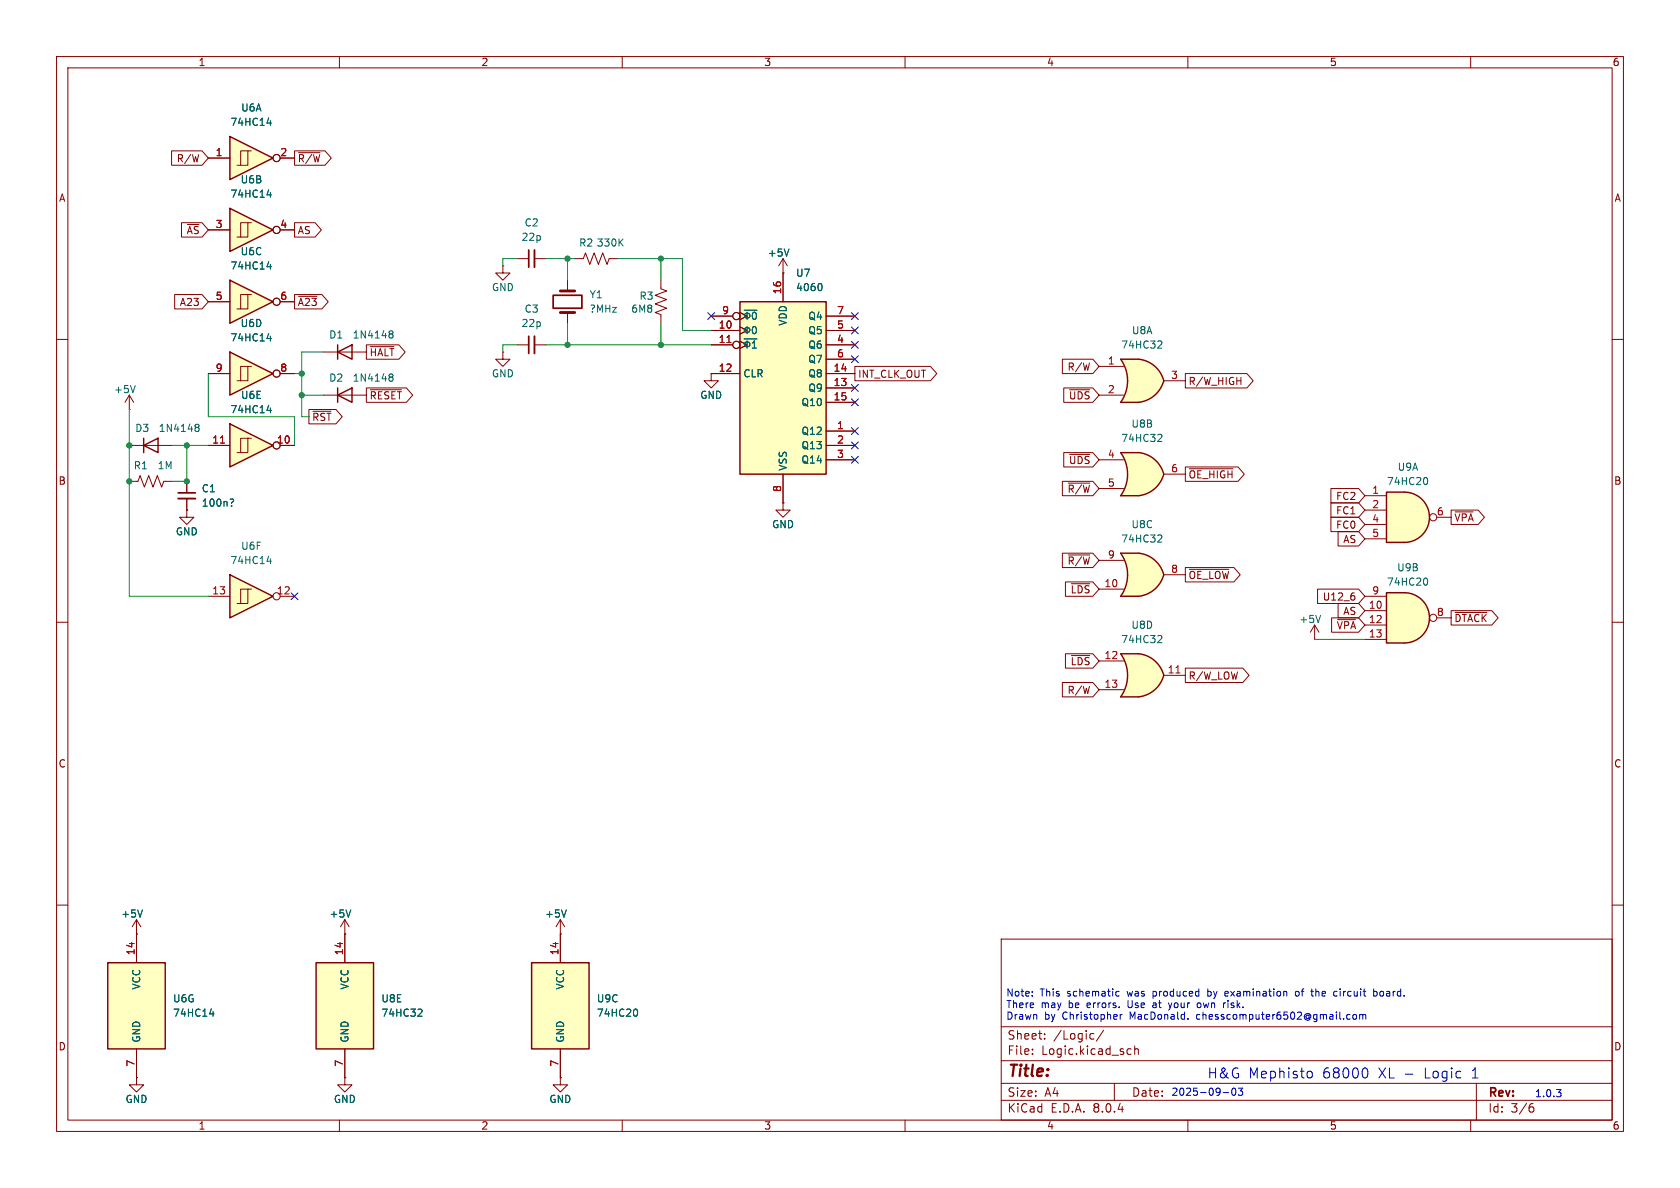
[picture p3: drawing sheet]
<svg xmlns="http://www.w3.org/2000/svg" width="297mm" height="210mm" viewBox="0 0 297 210" stroke-linecap="round" stroke-linejoin="round" font-family="sans-serif">
<g fill="none" stroke="#840000" stroke-width=".18">
<path d="M10 10h277v190h-277zM12 12h273v186h-273zM60 10v2M110 10v2M160 10v2M210 10v2M260 10v2M10 60h2M285 60h2M10 110h2M285 110h2M10 160h2"/>
<path d="M285 160h2M177 166h108v32h-108zM60 198v2M110 198v2M160 198v2M177 194.5h108M177 191.5h108M177 187.5h108M177 181.5h108M182.5 186.3v.1M182.5 185.5v.1M184.7 183.6v.1"/>
<path d="M184.7 182.8v.1M193 182.7l.4 .1M193.4 183.6l-.4 .1M195.1 182.1l-1.3 2M197 191.5v3M199.5 185.4l.5 .1M200 186.3l-.5 .1M200.6 185.5l.2-.1 .4 .1v.9M200.6 184.9v1.5M210 198v2M260 198v2M261 191.5v6.5"/>
<path d="M270.6 195.7h.3l.3 .3-.1 .5-.5 .1M271 195.1l-.4 .1"/>
</g>
<path d="M200.7 66l5 1.3a5.2 5.2 0 0 1-4.4 3.8z" fill="#ffffc2" stroke="#ffffc2" stroke-width=".18"/>
<path d="M198.1 71.1h3.2M198.1 63.5h3.2" fill="none" stroke="#ffffc2" stroke-width=".18"/>
<path d="M198.1 63.5h3.2v7.6h-3.2a6.7 6.7 0 0 0 0-7.6z" fill="#ffffc2"/>
<path d="M201.3 63.5a5.1 5.1 0 0 1 4.4 3.8l-4.9 1.3z" fill="#ffffc2" stroke="#ffffc2" stroke-width=".18"/>
<path d="M198.1 63.5h3.2a5.1 5.1 0 0 1 4.4 3.8 5.2 5.2 0 0 1-4.4 3.8h-3.2a6.6 6.6 0 0 0 0-7.6z" fill="none" stroke="#840000" stroke-width=".25"/>
<path d="M100.3 49.5v1.9M100.3 55.2v2M101.6 45.7h1.5l.4-1 .8 2 .7-2 .8 2 .8-2 .7 2 .4-1h1.5M194.3 64.8h4.3M194.3 69.9h4.3M205.7 67.3h3.8" fill="none" stroke="#840000" stroke-width=".18"/>
<path d="M109.6 42.8l.6 .7M110.2 42.2l-.8 .8M204.9 60.3h.4l.1 .3-.8 .9h.8" fill="none" stroke="#006464" stroke-width=".18"/>
<path d="M97.8 52.2h5.1v2.3h-5.1z" fill="none" stroke="#840000" stroke-width=".3"/>
<path d="M99.1 55.2h2.5M99.1 51.4h2.5" fill="none" stroke="#840000" stroke-width=".51"/>
<path d="M40.6 101.6l7.7 3.8-7.7 3.8z" fill="#ffffc2"/>
<path d="M40.6 101.6l7.7 3.8-7.7 3.8z" fill="none" stroke="#840000" stroke-width=".25"/>
<g fill="none" stroke="#840000" stroke-width=".18">
<path d="M33 85.1v2M33 88.1v2.1M36.8 105.4h3.8M43.8 104.1h-1.3v2.6M44.4 104.1h-.6v2.6h-1.9M49.5 105.4h2.6"/>
<circle cx="48.9" cy="105.4" r=".63"/>
</g>
<path d="M40.8 88.2h.3l.2 .2-.4 .5M40.9 89.4v.1M47.2 99.2h.8M47.8 98.8v.8" fill="none" stroke="#006464" stroke-width=".18"/>
<path d="M31.5 88.1h3" fill="none" stroke="#840000" stroke-width=".33"/>
<path d="M31.5 87.1h3" fill="none" stroke="#840000" stroke-width=".3"/>
<path d="M130.8 53.3h15.2v30.5h-15.2z" fill="#ffffc2"/>
<path d="M130.8 53.3h15.2v30.5h-15.2zM25.4 78.7l2.5-1.2v2.5zM25.4 77.5v2.5M59.7 69.9l2.5-1.3v2.5zM59.7 68.6v2.5" fill="none" stroke="#840000" stroke-width=".25"/>
<g fill="none" stroke="#840000" stroke-width=".18">
<path d="M125.7 58.4h5.1M125.7 55.9h3.8M130.8 57.8l1.3 .6-1.3 .7M130.8 55.2l1.3 .7-1.3 .6M138.4 48.3v5M146 58.4h5.1M146 55.9h5.1M22.9 72.4h.1M22.9 78.7h7.6M22.9 69.9l-.8 1.2M22.9 69.9v2.5M22.9 69.9l.7 1.2"/>
<path d="M57.1 69.9h7.7M91.4 61h2.1M94.5 61h2M125.7 66v1.3h1.3l-1.3 1.3-1.2-1.3h1.2M125.7 66h.1M125.7 61h3.8M125.7 66h5.1M130.8 60.3l1.3 .7-1.3 .6M146 76.2h5.1M146 61h5.1M146 66h5.1M146 68.6h5.1"/>
<path d="M146 71.1h5.1M146 78.7h5.1M146 63.5h5.1M138.4 88.9v1.3h1.3l-1.3 1.2-1.2-1.2h1.2M138.4 88.9h.1M138.4 83.8v5.1M146 81.3h5.1M61 165.1h.1M61 162.6l-.8 1.2M61 162.6v2.5M61 162.6l.7 1.2"/>
<circle cx="130.2" cy="55.9" r=".63"/>
<circle cx="130.2" cy="61" r=".63"/>
</g>
<g fill="none" stroke="#006464" stroke-width=".18">
<path d="M131.5 59.9h2.3M131.5 54.8h2.3M132.1 55.2v1.3M132.1 57.7v1.3M133.2 57.8l.1-.1a.68 .68 0 0 1 .4 .7 .68 .68 0 0 1-.4 .6 .84 .84 0 0 1-.1-1.2zM133.2 55.3l.1-.1a.68 .68 0 0 1 .4 .6 .68 .68 0 0 1-.4 .7 .84 .84 0 0 1-.1-1.2zM145 50.1a.79 .79 0 0 1 0 1.3M23.9 68.1l-.4 1.3M34.6 75.5h.1M34.6 75.1l.4-.1 .1 .1 .1 .2-.2 .2M34.7 75.5h.3M34.7 75.5l-.1 .1"/>
<path d="M35 75.5l.2 .3-.1 .4-.1 .1-.4-.1M68.9 66.6l.1 .1M68.9 66.2l.3-.1 .2 .1 .1 .2-.3 .3M69 66.7h.2M69 66.7h-.1M69.2 66.7l.3 .2-.1 .4-.2 .1-.3-.1M132.1 60.3v1.2M133 61.5h.7M133 60.6l.4-.3v1.2M62 160.9l-.4 1.2"/>
<circle cx="132.1" cy="55.8" r=".48"/>
<circle cx="132.1" cy="58.4" r=".47"/>
<circle cx="132.1" cy="60.8" r=".48"/>
</g>
<path d="M128.5 60.5h.7" fill="none" stroke="#a90000" stroke-width=".18"/>
<path d="M94.5 59.4v3.1" fill="none" stroke="#840000" stroke-width=".33"/>
<path d="M93.5 59.4v3.1" fill="none" stroke="#840000" stroke-width=".3"/>
<path d="M248.3 104.8a4.4 4.4 0 0 1 4.4 4.4 4.4 4.4 0 0 1-4.4 4.5z" fill="#ffffc2" stroke="#ffffc2" stroke-width=".18"/>
<path d="M245.1 104.8h3.2v8.9h-3.2z" fill="#ffffc2"/>
<path d="M245.1 104.8h3.2a4.4 4.4 0 0 1 4.4 4.4 4.4 4.4 0 0 1-4.4 4.5h-3.2z" fill="none" stroke="#840000" stroke-width=".25"/>
<g fill="none" stroke="#840000" stroke-width=".18">
<path d="M241.3 108h3.8M241.3 110.5h3.8M241.3 113h3.8M241.3 105.4h3.8M254 109.2h2.5"/>
<circle cx="253.4" cy="109.2" r=".63"/>
</g>
<path d="M252.1 102.2a.79 .79 0 0 1 0 1.2" fill="none" stroke="#006464" stroke-width=".18"/>
<path d="M248.3 87a4.4 4.4 0 0 1 4.4 4.4 4.4 4.4 0 0 1-4.4 4.5z" fill="#ffffc2" stroke="#ffffc2" stroke-width=".18"/>
<path d="M245.1 87h3.2v8.9h-3.2z" fill="#ffffc2"/>
<path d="M245.1 87h3.2a4.4 4.4 0 0 1 4.4 4.4 4.4 4.4 0 0 1-4.4 4.5h-3.2z" fill="none" stroke="#840000" stroke-width=".25"/>
<g fill="none" stroke="#840000" stroke-width=".18">
<path d="M241.3 87.6h3.8M241.3 90.2h3.8M241.3 92.7h3.8M241.3 95.3h3.8M254 91.4h2.5M232.4 113h.1M232.4 110.5l-.8 1.3M232.4 110.5v2.5M232.4 110.5l.8 1.3"/>
<circle cx="253.4" cy="91.4" r=".63"/>
</g>
<path d="M252.1 84.4a.79 .79 0 0 1 0 1.3M233.5 108.8l-.5 1.3" fill="none" stroke="#006464" stroke-width=".18"/>
<path d="M200.7 82.5l5 1.3a5.2 5.2 0 0 1-4.4 3.8z" fill="#ffffc2" stroke="#ffffc2" stroke-width=".18"/>
<path d="M198.1 87.6h3.2M198.1 80h3.2" fill="none" stroke="#ffffc2" stroke-width=".18"/>
<path d="M198.1 80h3.2v7.6h-3.2a6.7 6.7 0 0 0 0-7.6z" fill="#ffffc2"/>
<path d="M201.3 80a5.1 5.1 0 0 1 4.4 3.8l-4.9 1.3z" fill="#ffffc2" stroke="#ffffc2" stroke-width=".18"/>
<path d="M205.7 83.8a5.2 5.2 0 0 1-4.4 3.8h-3.2a6.6 6.6 0 0 0 0-7.6h3.2a5.1 5.1 0 0 1 4.4 3.8" fill="none" stroke="#840000" stroke-width=".25"/>
<path d="M194.3 81.3h4.3M194.3 86.4h4.3M205.7 83.8h3.8" fill="none" stroke="#840000" stroke-width=".18"/>
<path d="M204.9 76.8h.4l.1 .3-.8 .9h.8" fill="none" stroke="#006464" stroke-width=".18"/>
<path d="M19 170.2h10.2v15.2h-10.2z" fill="#ffffc2"/>
<path d="M19 170.2h10.2v15.2h-10.2z" fill="none" stroke="#840000" stroke-width=".25"/>
<path d="M24.1 165.1v5.1M24.1 185.4v5.1" fill="none" stroke="#840000" stroke-width=".18"/>
<path d="M37.1 179.2h.7M37.7 178.8v.8" fill="none" stroke="#006464" stroke-width=".18"/>
<path d="M40.6 74.9l7.7 3.8-7.7 3.9z" fill="#ffffc2"/>
<path d="M40.6 74.9l7.7 3.8-7.7 3.9z" fill="none" stroke="#840000" stroke-width=".25"/>
<g fill="none" stroke="#840000" stroke-width=".18">
<path d="M36.8 78.7h3.8M43.8 77.5h-1.3v2.5M44.4 77.5h-.6v2.5h-1.9M49.5 78.7h2.6"/>
<circle cx="48.9" cy="78.7" r=".63"/>
</g>
<path d="M39 78.3h.7" fill="none" stroke="#a90000" stroke-width=".18"/>
<path d="M47.2 72.5h.8M47.8 72.1v.9" fill="none" stroke="#006464" stroke-width=".18"/>
<path d="M55.9 170.2h10.1v15.2h-10.1z" fill="#ffffc2"/>
<path d="M55.9 170.2h10.1v15.2h-10.1z" fill="none" stroke="#840000" stroke-width=".25"/>
<path d="M61 165.1v5.1M61 185.4v5.1" fill="none" stroke="#840000" stroke-width=".18"/>
<path d="M74.1 178.4h.4l.1 .3-.8 .9h.8" fill="none" stroke="#006464" stroke-width=".18"/>
<path d="M200.7 118l5 1.4a5.2 5.2 0 0 1-4.4 3.8z" fill="#ffffc2" stroke="#ffffc2" stroke-width=".18"/>
<path d="M198.1 115.6h3.2M198.1 123.2h3.2" fill="none" stroke="#ffffc2" stroke-width=".18"/>
<path d="M198.1 115.6h3.2v7.6h-3.2a6.7 6.7 0 0 0 0-7.6z" fill="#ffffc2"/>
<g fill="#ffffc2" stroke="#ffffc2" stroke-width=".18">
<path d="M201.3 115.6a5.1 5.1 0 0 1 4.4 3.8l-4.9 1.3z"/>
<path d="M200.7 100.2l5 1.4a5.2 5.2 0 0 1-4.4 3.8z"/>
</g>
<path d="M198.1 115.6h3.2a5.1 5.1 0 0 1 4.4 3.8 5.2 5.2 0 0 1-4.4 3.8h-3.2a6.6 6.6 0 0 0 0-7.6z" fill="none" stroke="#840000" stroke-width=".25"/>
<path d="M194.3 116.8h4.3M205.7 119.4h3.8M194.3 121.9h4.3" fill="none" stroke="#840000" stroke-width=".18"/>
<path d="M207.9 119h.7" fill="none" stroke="#a90000" stroke-width=".18"/>
<path d="M204.9 112.3l.4 .1 .1 .3-.8 .9h.8" fill="none" stroke="#006464" stroke-width=".18"/>
<path d="M198.1 97.8h3.2M198.1 105.4h3.2" fill="none" stroke="#ffffc2" stroke-width=".18"/>
<path d="M198.1 97.8h3.2v7.6h-3.2a6.7 6.7 0 0 0 0-7.6z" fill="#ffffc2"/>
<path d="M201.3 97.8a5.1 5.1 0 0 1 4.4 3.8l-4.9 1.3z" fill="#ffffc2" stroke="#ffffc2" stroke-width=".18"/>
<path d="M201.3 97.8a5.1 5.1 0 0 1 4.4 3.8 5.2 5.2 0 0 1-4.4 3.8h-3.2a6.6 6.6 0 0 0 0-7.6h3.2" fill="none" stroke="#840000" stroke-width=".25"/>
<path d="M194.3 99.1h4.3M194.3 104.1h4.3M205.7 101.6h3.8" fill="none" stroke="#840000" stroke-width=".18"/>
<path d="M204.9 94.6h.4l.1 .3-.8 .9h.8" fill="none" stroke="#006464" stroke-width=".18"/>
<path d="M94 170.2h10.1v15.2h-10.1z" fill="#ffffc2"/>
<path d="M94 170.2h10.1v15.2h-10.1z" fill="none" stroke="#840000" stroke-width=".25"/>
<g fill="none" stroke="#840000" stroke-width=".18">
<path d="M88.9 47v1.3h1.3l-1.3 1.2-1.3-1.2h1.3M88.9 47h.1M91.4 45.7h2.1M94.5 45.7h2M138.4 48.3h.1M138.4 45.7l-.7 1.3M138.4 45.7v2.6M138.4 45.7l.8 1.3M88.9 62.2v1.3h1.3l-1.3 1.3-1.3-1.3h1.3M88.9 62.2h.1M24.1 165.1h.1M24.1 162.6l-.7 1.2"/>
<path d="M24.1 162.6v2.5M24.1 162.6l.8 1.2M99.1 165.1h.1M99.1 162.6v7.6M99.1 162.6l-.8 1.2M99.1 162.6l.7 1.2M24.1 190.5v1.3h1.3l-1.3 1.2-1.2-1.2h1.2M24.1 190.5h.1M61 190.5v1.3h1.2l-1.2 1.2-1.3-1.2h1.3M61 190.5h.1M99.1 190.5v1.3h1.2l-1.2 1.2-1.3-1.2h1.3M99.1 190.5h.1"/>
<path d="M99.1 185.4v5.1"/>
</g>
<path d="M139.5 44l-.4 1.3M25.2 160.9l-.4 1.2M100.1 160.9l-.4 1.2M112.4 178.4a.79 .79 0 0 1 0 1.2" fill="none" stroke="#006464" stroke-width=".18"/>
<path d="M94.5 44.2v3" fill="none" stroke="#840000" stroke-width=".33"/>
<path d="M93.5 44.2v3" fill="none" stroke="#840000" stroke-width=".3"/>
<path d="M40.6 62.2l7.7 3.8-7.7 3.9z" fill="#ffffc2"/>
<path d="M40.6 62.2l7.7 3.8-7.7 3.9z" fill="none" stroke="#840000" stroke-width=".25"/>
<g fill="none" stroke="#840000" stroke-width=".18">
<path d="M36.8 66h3.8M43.8 64.8h-1.3v2.5M44.4 64.8h-.6v2.5h-1.9M49.5 66h2.6"/>
<circle cx="48.9" cy="66" r=".63"/>
</g>
<path d="M47.2 59.8h.8M47.8 59.4v.9" fill="none" stroke="#006464" stroke-width=".18"/>
<path d="M40.6 36.8l7.7 3.8-7.7 3.9z" fill="#ffffc2"/>
<path d="M40.6 36.8l7.7 3.8-7.7 3.9z" fill="none" stroke="#840000" stroke-width=".25"/>
<g fill="none" stroke="#840000" stroke-width=".18">
<path d="M43.8 39.4h-1.3v2.5M44.4 39.4h-.6v2.5h-1.9M36.8 40.6h3.8M49.5 40.6h2.6"/>
<circle cx="48.9" cy="40.6" r=".63"/>
</g>
<path d="M47.2 34.4h.8M47.8 34v.9" fill="none" stroke="#006464" stroke-width=".18"/>
<path d="M40.6 24.1l7.7 3.8-7.7 3.9z" fill="#ffffc2"/>
<path d="M40.6 24.1l7.7 3.8-7.7 3.9z" fill="none" stroke="#840000" stroke-width=".25"/>
<g fill="none" stroke="#840000" stroke-width=".18">
<path d="M36.8 27.9h3.8M43.8 26.7h-1.3v2.5M44.4 26.7h-.6v2.5h-1.9M49.5 27.9h2.6"/>
<circle cx="48.9" cy="27.9" r=".63"/>
</g>
<path d="M47.2 21.7h.8M47.8 21.3v.9" fill="none" stroke="#006464" stroke-width=".18"/>
<path d="M40.6 49.5l7.7 3.8-7.7 3.9z" fill="#ffffc2"/>
<path d="M40.6 49.5l7.7 3.8-7.7 3.9zM59.7 62.2l2.5-1.2v2.5zM59.7 61v2.5" fill="none" stroke="#840000" stroke-width=".25"/>
<g fill="none" stroke="#840000" stroke-width=".18">
<path d="M30.3 26.7h5.4l1.1 1.2-1.1 1.3h-5.4zM32.1 39.4h3.6l1.1 1.2-1.1 1.3h-3.6zM36.8 27.9h3.8M49.5 27.9h2.6M52.1 26.7h5.4l1.1 1.2-1.1 1.3h-5.4zM52.1 39.4h3.6l1.1 1.2-1.1 1.3h-3.6zM52.8 27h3.8M30.9 52.1h4.8l1.1 1.2-1.1 1.3h-4.8zM36.8 53.3h3.8M36.8 40.6h3.8M43.8 52.1h-1.3v2.5M44.4 52.1h-.6v2.5h-1.9"/>
<path d="M49.5 53.3h2.6M49.5 40.6h2.6M52.1 52.1h4.8l1.1 1.2-1.1 1.3h-4.8zM52.8 52.4h3.2M116.8 49.5v1.6l1.1 .3-2.1 .8 2.1 .8-2.1 .7 2.1 .8-2.1 .7 1 .4v1.6M125.7 58.4h5.1M125.7 55.9h3.8M130.8 57.8l1.3 .6-1.3 .7M130.8 55.2l1.3 .7-1.3 .6M138.4 48.3h.1M138.4 48.3v5M146 58.4h5.1"/>
<path d="M146 55.9h5.1M36.8 66h3.8M36.8 78.7h3.8M49.5 66h2.6M49.5 78.7h2.6M54.6 72.4h4.8l1.1 1.3-1.1 1.2h-4.8zM55.3 72.7h3.2M57.1 62.2h7.7M64.8 68.6h7l1.2 1.3-1.2 1.2h-7zM64.8 61h5.7l1.1 1.2-1.1 1.3h-5.7zM65.5 68.9h5.5M65.5 61.3h4.1"/>
<path d="M125.7 66h.1M125.7 61h3.8M125.7 66h5.1M130.8 60.3l1.3 .7-1.3 .6M146 76.2h5.1M146 61h5.1M146 66h5.1M146 68.6h5.1M146 71.1h5.1M146 78.7h5.1M146 63.5h5.1M151.1 64.8h13.4l1.1 1.2-1.1 1.3h-13.4z"/>
<path d="M187.8 63.5h5.4l1.1 1.3-1.1 1.2h-5.4zM188.1 68.6h5.1l1.1 1.3-1.1 1.2h-5.1zM189.1 68.9h3.6M209.5 66h10.9l1.2 1.3-1.2 1.3h-10.9zM218.7 67.3h.7M219.4 66.7v1.3M22.9 85.1h1.5l.4-1 .7 2 .8-2 .8 2 .7-2 .8 2 .4-1h1.5M33 90.2v1.2h1.3l-1.3 1.3-1.3-1.3h1.3M33 90.2h.1M33 85.1v2M33 88.1v2.1M138.4 88.9h.1"/>
<path d="M138.4 83.8v5.1M146 81.3h5.1M187.8 85.1h5.4l1.1 1.3-1.1 1.2h-5.4zM187.8 97.8h5.4l1.1 1.3-1.1 1.2h-5.4zM188.1 80h5.1l1.1 1.3-1.1 1.3h-5.1zM188.9 85.4h3.8M188.9 98.1h3.8M189.1 80.3h3.6M209.5 82.5h9.4l1.1 1.3-1.1 1.3h-9.4zM210.3 82.9h7.7M235.3 91.4h4.9l1.1 1.3-1.1 1.3h-4.9zM235.3 88.9h4.9l1.1 1.3-1.1 1.2h-4.9z"/>
<path d="M235.3 86.4h4.9l1.1 1.2-1.1 1.3h-4.9zM236.6 94h3.6l1.1 1.3-1.1 1.2h-3.6zM256.5 90.2h4.8l1.1 1.2-1.1 1.3h-4.8zM257.2 90.5h3.2M188.4 115.6h4.8l1.1 1.2-1.1 1.3h-4.8zM188.4 102.9h4.8l1.1 1.2-1.1 1.3h-4.8zM189.4 115.9h3.3M189.4 103.2h3.3M209.5 100.3h8.6l1.2 1.3-1.2 1.3h-8.6zM209.5 118.1h10.2l1.1 1.3-1.1 1.3h-10.2zM210.3 100.6h7M232.9 104.1h7.3l1.1 1.3-1.1 1.3h-7.3z"/>
<path d="M235.4 109.2h4.8l1.1 1.3-1.1 1.3h-4.8zM236.5 109.5h3.1M236.6 106.7h3.6l1.1 1.3-1.1 1.2h-3.6zM239.5 105.4v.6M256.5 107.9h7.2l1.2 1.3-1.2 1.3h-7.2zM257.2 108.3h5.7M187.8 120.6h5.4l1.1 1.3-1.1 1.3h-5.4zM24.1 165.1h.1M24.1 165.1v5.1M61 165.1h.1M61 165.1v5.1M99.1 165.1h.1"/>
<path d="M99.1 165.1v5.1M24.1 190.5h.1M24.1 185.4v5.1M61 190.5h.1M61 185.4v5.1M99.1 190.5h.1M99.1 185.4v5.1"/>
<circle cx="48.9" cy="27.9" r=".63"/>
<circle cx="48.9" cy="53.3" r=".63"/>
<circle cx="48.9" cy="40.6" r=".63"/>
<circle cx="130.2" cy="55.9" r=".63"/>
<circle cx="48.9" cy="66" r=".63"/>
<circle cx="48.9" cy="78.7" r=".63"/>
<circle cx="130.2" cy="61" r=".63"/>
</g>
<g fill="none" stroke="#006464" stroke-width=".18">
<path d="M47.2 21.7h.8M47.2 34.4h.8M47.8 21.3v.9M47.8 34v.9M47.2 47.1h.8M47.2 59.8h.8M47.8 46.7v.9M47.8 59.4v.9M68.9 59h.1M68.9 58.6l.3-.1 .2 .1 .1 .2-.3 .2M69 59h.2M69 59l-.1 .1"/>
<path d="M69.2 59l.3 .3-.1 .3-.2 .2-.3-.1M131.5 59.9h2.3M131.5 54.8h2.3M132.1 55.2v1.3M132.1 57.7v1.3M133.2 57.8l.1-.1a.68 .68 0 0 1 .4 .7 .68 .68 0 0 1-.4 .6 .84 .84 0 0 1-.1-1.2zM133.2 55.3l.1-.1a.68 .68 0 0 1 .4 .6 .68 .68 0 0 1-.4 .7 .84 .84 0 0 1-.1-1.2zM139.5 44l-.4 1.3M145 50.1a.79 .79 0 0 1 0 1.3M47.2 72.5h.8M47.8 72.1v.9M132.1 60.3v1.2"/>
<path d="M133 61.5h.7M133 60.6l.4-.3v1.2M40.8 88.2h.3l.2 .2-.4 .5M40.9 89.4v.1M25.2 160.9l-.4 1.2M37.1 179.2h.7M37.7 178.8v.8M62 160.9l-.4 1.2M74.1 178.4h.4l.1 .3-.8 .9h.8M100.1 160.9l-.4 1.2M112.4 178.4a.79 .79 0 0 1 0 1.2"/>
<circle cx="132.1" cy="55.8" r=".48"/>
<circle cx="132.1" cy="58.4" r=".47"/>
<circle cx="132.1" cy="60.8" r=".48"/>
</g>
<g fill="none" stroke="#0000c2" stroke-width=".18">
<path d="M182.5 176v.1M182.5 175.3v.1M197.3 176l.2 .1 .4-.1M197.9 175.3l-.4-.1-.2 .2M198 179.3v.9M198.4 179.3l-.4 .3M204 177.6l-.2 .2 .2 .3M206.6 177.3l.3 .8M206.9 178.1l-.3 .5M207.2 177.3l-.3 .8M211.8 177.3l-.2 .2 .1 .5 .2 .1h.3M212.1 177.3h.1"/>
<path d="M213.5 174.8v1.3M213.5 176l.1 .1M213.6 175.2l-.1 .1M216.5 177.3h.2M216.5 175.9l.2 .2h.3M217 175.2h-.3l-.2 .2M217.1 175.5l-.6 .2M227.4 175.3l.1 .8M229.5 175.3l-.3-.1-.2 .3 .1 .5 .1 .1 .3-.1M231.7 175.2h.5M232.1 176.1h.1M236 175.2l.4 .1"/>
<path d="M236.4 176l-.4 .1M238.2 179.4h.5M239.3 179.4l.3-.1 .2 .3v.3l-.2 .3-.3-.1-.1-.2zM240.4 179.4l.3-.1 .2 .2M240.4 179.3v.9M240.9 179.5l.2-.2 .3 .1 .1 .8M240.9 179.5v.7M242.9 175.3l.3-.1 .3 .3-.2 .5h-.4M242.9 174.8v1.3M244 175.4v.6M210 180.1v.1M216.2 193.1h1"/>
<path d="M217.9 192.4h.2a.68 .68 0 0 1 .4 .6 .68 .68 0 0 1-.4 .6 .84 .84 0 0 1-.2-1.2zM218.9 192.4h.8l-.4 .4 .3 .2v.5l-.2 .1-.5-.1M231.4 189.4a.48 .48 0 0 1 .6 .3v.5a.48 .48 0 0 1-.6 .4M238.2 180.1h.5M241.4 188.8a1.11 1.11 0 0 1 0 1.8M275.2 192.6h.8l-.5 .5M275.7 193.1l.3 .2v.3l-.3 .3"/>
</g>
<g fill="none" stroke="#009600" stroke-width=".18">
<path d="M91.4 45.7h-2.5v1.3M96.5 45.7h5.1M100.3 45.7v3.8M100.3 57.2v3.8M109.2 45.7h11.4v12.7h5.1M116.8 45.7v3.8M116.8 57.2v3.8M22.9 72.4v33h13.9M30.5 78.7h6.3M33 78.7v6.4h-2.5M36.8 66v7.7h15.3v5M52.1 66h1.2"/>
<path d="M53.3 69.9h3.8M57.1 62.2h-3.8v11.5h1.3M91.4 61h-2.5v1.2M96.5 61h29.2M232.4 113h8.9"/>
</g>
<g fill="none" stroke="#000084" stroke-width=".18">
<path d="M125.1 55.3l1.2 1.2M126.3 55.3l-1.2 1.2M150.5 57.8l1.2 1.2M150.5 55.3l1.2 1.2M151.7 57.8l-1.2 1.2M151.7 55.3l-1.2 1.2M150.5 78.1l1.2 1.2M150.5 70.5l1.2 1.2M150.5 62.9l1.2 1.2M150.5 60.4l1.2 1.2M150.5 68l1.2 1.2M150.5 75.6l1.2 1.2"/>
<path d="M151.7 78.1l-1.2 1.2M151.7 70.5l-1.2 1.2M151.7 62.9l-1.2 1.2M151.7 60.4l-1.2 1.2M151.7 68l-1.2 1.2M151.7 75.6l-1.2 1.2M150.5 80.7l1.2 1.2M151.7 80.7l-1.2 1.2M51.5 104.8l1.2 1.2M52.7 104.8l-1.2 1.2"/>
</g>
<path d="M39 78.3h.7M128.5 60.5h.7" fill="none" stroke="#a90000" stroke-width=".18"/>
<g fill="#009600" stroke="#009600" stroke-width=".18">
<circle cx="116.8" cy="61" r=".46"/>
<circle cx="22.9" cy="85.1" r=".46"/>
<circle cx="33" cy="85.1" r=".46"/>
<circle cx="22.9" cy="78.7" r=".46"/>
<circle cx="33" cy="78.7" r=".46"/>
<circle cx="53.3" cy="69.9" r=".46"/>
<circle cx="53.3" cy="66" r=".46"/>
<circle cx="116.8" cy="45.7" r=".46"/>
<circle cx="100.3" cy="45.7" r=".46"/>
<circle cx="100.3" cy="61" r=".46"/>
</g>
<text font-size="2.8" fill="#840000" x="178" y="190.9">Title:</text>
<g font-size="2.5" fill="#0000c2">
<text x="213.4" y="190.9">H&amp;G</text>
<text x="220.7" y="190.9">Mephisto</text>
<text x="233.8" y="190.9">68000</text>
<text x="243.7" y="190.9">XL -</text>
<text x="252" y="190.9">Logic</text>
<text x="260.5" y="190.9">1</text>
</g>
<g font-size="2.1" fill="#840000">
<text x="178" y="184">Sheet:</text>
<text x="186.2" y="184">/Logic/</text>
<text x="178" y="186.7">File:</text>
<text x="184.1" y="186.7">Logic.kicad_sch</text>
<text x="178" y="196.9">KiCad</text>
<text x="178" y="194.1">Size:</text>
<text x="184.7" y="194.1">A4</text>
<text x="185.7" y="196.9">E.D.A.</text>
<text x="193.3" y="196.9">8.0.4</text>
<text x="200" y="194.1">Date:</text>
<text x="263" y="194.3">Rev:</text>
<text x="263" y="196.9">Id:</text>
<text x="267.1" y="196.9">3/6</text>
</g>
<g font-size="1.8" fill="#840000">
<text x="35" y="11.9">1</text>
<text x="85" y="11.9">2</text>
<text x="135" y="11.9">3</text>
<text x="185" y="11.9">4</text>
<text x="235" y="11.9">5</text>
<text x="285" y="11.9">6</text>
<text x="31.1" y="28.9">R/W</text>
<text x="52.5" y="28.9">~{R/W}</text>
<text x="10.3" y="35.9">A</text>
<text x="285.3" y="35.9">A</text>
<text x="32.9" y="41.6">~{AS}</text>
<text x="52.5" y="41.6">AS</text>
<text x="31.7" y="54.3">A23</text>
<text x="52.5" y="54.3">~{A23}</text>
<text x="65.2" y="63.2">~{HALT}</text>
<text x="188.6" y="65.7">R/W</text>
<text x="65.2" y="70.8">~{RESET}</text>
<text x="151.6" y="67">INT_CLK_OUT</text>
<text x="188.9" y="70.8">~{UDS}</text>
<text x="210" y="68.3">R/W_HIGH</text>
<text x="55.1" y="74.6">~{RST}</text>
<text x="188.9" y="82.2">~{UDS}</text>
<text x="10.3" y="85.9">B</text>
<text x="188.6" y="87.3">~{R/W}</text>
<text x="210" y="84.8">~{OE_HIGH}</text>
<text x="236.1" y="88.6">FC2</text>
<text x="285.3" y="85.9">B</text>
<text x="236.1" y="93.7">FC0</text>
<text x="236.1" y="91.1">FC1</text>
<text x="257" y="92.4">~{VPA}</text>
<text x="188.6" y="100">~{R/W}</text>
<text x="237.4" y="96.2">AS</text>
<text x="189.2" y="105.1">~{LDS}</text>
<text x="210" y="102.6">~{OE_LOW}</text>
<text x="233.7" y="106.4">U12_6</text>
<text x="236.2" y="111.4">~{VPA}</text>
<text x="237.4" y="108.9">AS</text>
<text x="257" y="110.2">~{DTACK}</text>
<text x="189.2" y="117.8">~{LDS}</text>
<text x="188.6" y="122.9">R/W</text>
<text x="210" y="120.3">R/W_LOW</text>
<text x="10.3" y="135.9">C</text>
<text x="285.3" y="135.9">C</text>
<text x="10.3" y="185.9">D</text>
<text x="285.3" y="185.9">D</text>
<text x="35" y="199.9">1</text>
<text x="85" y="199.9">2</text>
<text x="135" y="199.9">3</text>
<text x="185" y="199.9">4</text>
<text x="235" y="199.9">5</text>
<text x="285" y="199.9">6</text>
</g>
<g font-size="1.8" fill="#006464">
<text x="40.6" y="22.5">74HC14</text>
<text x="42.5" y="19.9">U6A</text>
<text x="40.6" y="35.2">74HC14</text>
<text x="42.4" y="32.6">U6B</text>
<text x="92.6" y="40.2">C2</text>
<text x="40.6" y="47.9">74HC14</text>
<text x="42.4" y="45.3">U6C</text>
<text x="92.1" y="42.8">22p</text>
<text x="102.3" y="43.8">R2</text>
<text x="105.4" y="43.8">330K</text>
<text x="135.6" y="45.6">+5V</text>
<text x="86.9" y="51.7">GND</text>
<text x="104.1" y="52.9">Y1</text>
<text x="113" y="53.2">R3</text>
<text x="140.6" y="49.1">U7</text>
<text x="140.6" y="51.7">4060</text>
<text x="42.4" y="58">U6D</text>
<text x="92.1" y="58">22p</text>
<text x="92.6" y="55.5">C3</text>
<text x="104.1" y="55.5">?MHz</text>
<text x="111.5" y="55.5">6M8</text>
<text x="139.3" y="57.7" transform="rotate(-90 139.3 57.7)">VDD</text>
<text x="142.8" y="59.3">Q5</text>
<text x="142.8" y="56.7">Q4</text>
<text x="200" y="59.3">U8A</text>
<text x="40.6" y="60.6">74HC14</text>
<text x="58.1" y="60">D1</text>
<text x="62.2" y="60">1N4148</text>
<text x="142.8" y="61.8">Q6</text>
<text x="142.8" y="64.4">Q7</text>
<text x="198.1" y="61.8">74HC32</text>
<text x="20.1" y="69.7">+5V</text>
<text x="42.5" y="70.7">U6E</text>
<text x="58.1" y="67.7">D2</text>
<text x="62.2" y="67.7">1N4148</text>
<text x="86.9" y="66.9">GND</text>
<text x="123.7" y="70.7">GND</text>
<text x="131.3" y="66.9">CLR</text>
<text x="141.6" y="72">Q10</text>
<text x="142.8" y="69.4">Q9</text>
<text x="142.8" y="66.9">Q8</text>
<text x="23.8" y="76.6">D3</text>
<text x="28" y="76.6">1N4148</text>
<text x="40.6" y="73.3">74HC14</text>
<text x="141.6" y="77.1">Q12</text>
<text x="199.9" y="75.8">U8B</text>
<text x="23.6" y="83.2">R1</text>
<text x="27.8" y="83.2">1M</text>
<text x="139.3" y="83.3" transform="rotate(-90 139.3 83.3)">VSS</text>
<text x="141.6" y="79.6">Q13</text>
<text x="141.6" y="82.1">Q14</text>
<text x="198.1" y="78.3">74HC32</text>
<text x="247" y="83.4">U9A</text>
<text x="35.6" y="87.2">C1</text>
<text x="35.6" y="89.8">100n?</text>
<text x="245.1" y="86">74HC20</text>
<text x="31" y="94.8">GND</text>
<text x="136.4" y="93.6">GND</text>
<text x="199.9" y="93.6">U8C</text>
<text x="40.6" y="99.9">74HC14</text>
<text x="42.5" y="97.4">U6F</text>
<text x="198.1" y="96.1">74HC32</text>
<text x="246.9" y="101.2">U9B</text>
<text x="245.1" y="103.7">74HC20</text>
<text x="198.1" y="113.9">74HC32</text>
<text x="199.9" y="111.4">U8D</text>
<text x="229.6" y="110.3">+5V</text>
<text x="21.3" y="162.4">+5V</text>
<text x="58.2" y="162.4">+5V</text>
<text x="96.3" y="162.4">+5V</text>
<text x="25" y="175" transform="rotate(-90 25 175)">VCC</text>
<text x="30.5" y="179.9">74HC14</text>
<text x="30.5" y="177.4">U6G</text>
<text x="61.8" y="175" transform="rotate(-90 61.8 175)">VCC</text>
<text x="67.3" y="179.9">74HC32</text>
<text x="67.3" y="177.4">U8E</text>
<text x="99.9" y="175" transform="rotate(-90 99.9 175)">VCC</text>
<text x="105.4" y="179.9">74HC20</text>
<text x="105.4" y="177.4">U9C</text>
<text x="25" y="184.4" transform="rotate(-90 25 184.4)">GND</text>
<text x="61.8" y="184.4" transform="rotate(-90 61.8 184.4)">GND</text>
<text x="99.9" y="184.4" transform="rotate(-90 99.9 184.4)">GND</text>
<text x="22.1" y="195.2">GND</text>
<text x="58.9" y="195.2">GND</text>
<text x="97" y="195.2">GND</text>
</g>
<g font-size="1.8" fill="#a90000">
<text x="38" y="27.7">1</text>
<text x="49.5" y="27.7">2</text>
<text x="38" y="40.4">3</text>
<text x="49.5" y="40.4">4</text>
<text x="38" y="53.1">5</text>
<text x="49.5" y="53.1">6</text>
<text x="138.2" y="52.1" transform="rotate(-90 138.2 52.1)">16</text>
<text x="127" y="58.2">10</text>
<text x="127.6" y="55.6">9</text>
<text x="147.9" y="58.2">5</text>
<text x="147.9" y="55.6">7</text>
<text x="38" y="65.8">9</text>
<text x="49.5" y="65.8">8</text>
<text x="127" y="60.7">11</text>
<text x="127" y="65.8">12</text>
<text x="147.3" y="65.8">14</text>
<text x="147.9" y="60.7">4</text>
<text x="147.9" y="63.2">6</text>
<text x="195.8" y="64.5">1</text>
<text x="147.3" y="68.3">13</text>
<text x="147.3" y="70.9">15</text>
<text x="195.8" y="69.6">2</text>
<text x="206.9" y="67.1">3</text>
<text x="147.9" y="75.9">1</text>
<text x="37.4" y="78.5">11</text>
<text x="48.9" y="78.5">10</text>
<text x="147.9" y="78.5">2</text>
<text x="147.9" y="81">3</text>
<text x="195.8" y="81">4</text>
<text x="206.9" y="83.6">6</text>
<text x="138.2" y="87.1" transform="rotate(-90 138.2 87.1)">8</text>
<text x="195.8" y="86.1">5</text>
<text x="242.5" y="87.4">1</text>
<text x="242.5" y="89.9">2</text>
<text x="242.5" y="92.5">4</text>
<text x="242.5" y="95">5</text>
<text x="253.9" y="91.2">6</text>
<text x="195.8" y="98.8">9</text>
<text x="206.9" y="101.3">8</text>
<text x="37.4" y="105.2">13</text>
<text x="48.9" y="105.2">12</text>
<text x="195.2" y="103.9">10</text>
<text x="241.9" y="107.7">10</text>
<text x="242.5" y="105.2">9</text>
<text x="241.9" y="110.2">12</text>
<text x="241.9" y="112.8">13</text>
<text x="253.9" y="109">8</text>
<text x="195.2" y="116.6">12</text>
<text x="206.3" y="119.1">11</text>
<text x="195.2" y="121.7">13</text>
<text x="23.9" y="169" transform="rotate(-90 23.9 169)">14</text>
<text x="60.7" y="169" transform="rotate(-90 60.7 169)">14</text>
<text x="98.8" y="169" transform="rotate(-90 98.8 169)">14</text>
<text x="23.9" y="188.7" transform="rotate(-90 23.9 188.7)">7</text>
<text x="60.7" y="188.7" transform="rotate(-90 60.7 188.7)">7</text>
<text x="98.8" y="188.7" transform="rotate(-90 98.8 188.7)">7</text>
</g>
<g font-size="1.8" fill="#0000c2">
<text x="177.8" y="176.4">Note:</text>
<text x="177.8" y="178.4">There</text>
<text x="183.9" y="176.4">This</text>
<text x="184.1" y="178.4">may</text>
<text x="188.8" y="176.4">schematic</text>
<text x="189" y="178.4">be</text>
<text x="192.4" y="178.4">errors.</text>
<text x="199.6" y="176.4">was</text>
<text x="199.8" y="178.4">Use</text>
<text x="204.3" y="176.4">produced</text>
<text x="204.5" y="178.4">at</text>
<text x="207.5" y="178.4">your</text>
<text x="212.7" y="178.4">own</text>
<text x="214.1" y="176.4">by</text>
<text x="217.4" y="176.4">examination</text>
<text x="217.5" y="178.4">risk.</text>
<text x="230.1" y="176.4">of</text>
<text x="233.1" y="176.4">the</text>
<text x="237.3" y="176.4">circuit</text>
<text x="244.5" y="176.4">board.</text>
<text x="177.8" y="180.5">Drawn</text>
<text x="184.7" y="180.5">by</text>
<text x="187.9" y="180.5">Christopher</text>
<text x="200" y="180.5">MacDonald.</text>
<text x="212" y="180.5">chesscomputer6502@gmail.com</text>
<text x="207" y="193.9">2025-09-03</text>
<text x="271.3" y="194.2">1.0.3</text>
</g>
</svg>
